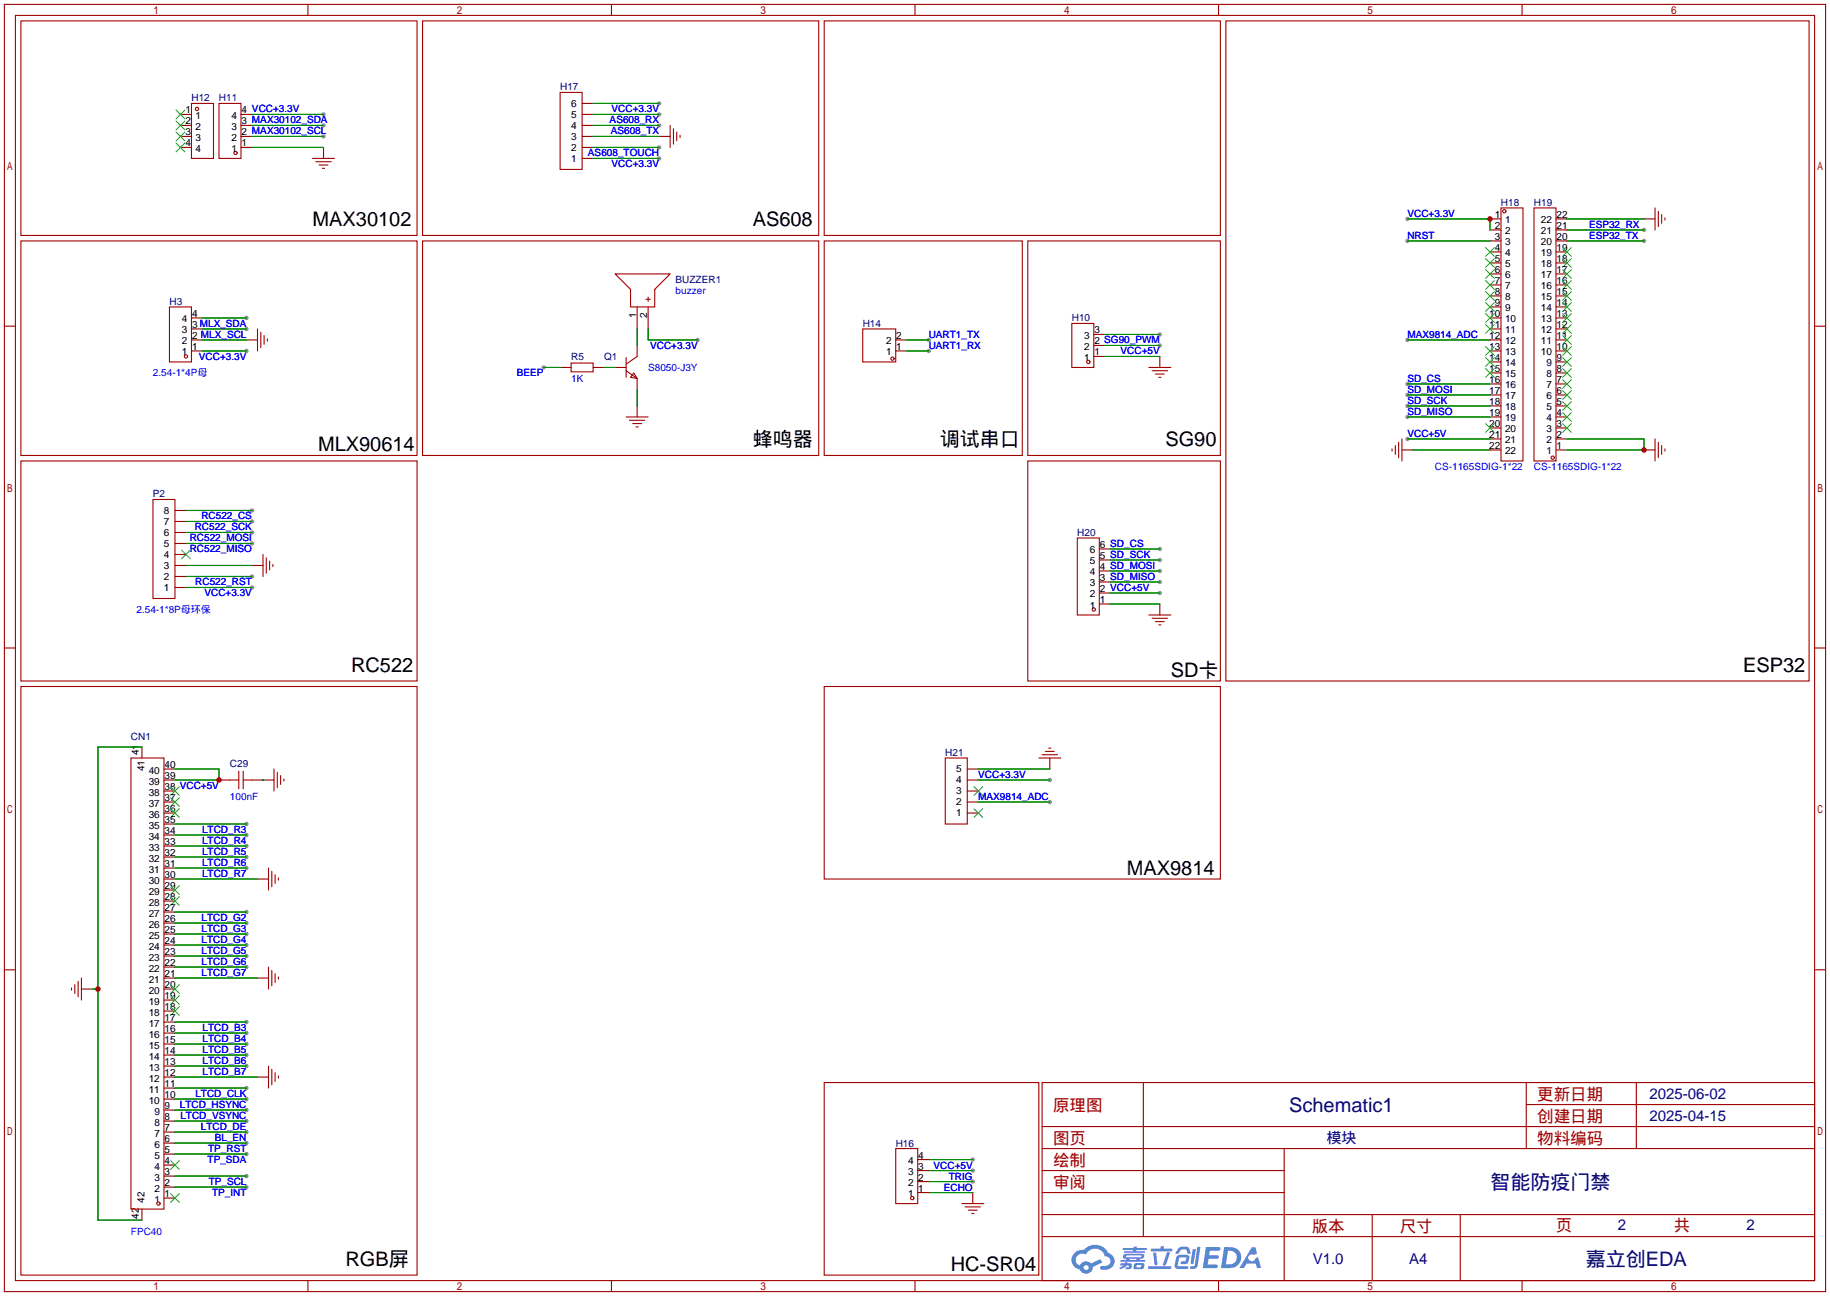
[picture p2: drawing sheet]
<svg xmlns="http://www.w3.org/2000/svg" width="422mm" height="299mm" viewBox="0 0 422 299" stroke-linecap="round" stroke-linejoin="round" font-family="sans-serif">
<g fill="#999">
<circle cx="379.5" cy="55.6" r=".51"/>
<circle cx="379.5" cy="53.1" r=".51"/>
<circle cx="161" cy="78.5" r=".51"/>
<circle cx="125.5" cy="84.8" r=".51"/>
<circle cx="74.7" cy="26.4" r=".51"/>
<circle cx="56.9" cy="81" r=".51"/>
<circle cx="56.9" cy="75.9" r=".51"/>
<circle cx="56.9" cy="73.4" r=".51"/>
<circle cx="214.4" cy="78.5" r=".51"/>
<circle cx="214.4" cy="81" r=".51"/>
<circle cx="267.7" cy="77.2" r=".51"/>
<circle cx="267.7" cy="79.8" r=".51"/>
<circle cx="152.1" cy="36.6" r=".51"/>
<circle cx="152.1" cy="34" r=".51"/>
<circle cx="152.1" cy="29" r=".51"/>
<circle cx="152.1" cy="26.4" r=".51"/>
<circle cx="152.1" cy="23.9" r=".51"/>
<circle cx="324.9" cy="78.5" r=".51"/>
<circle cx="56.9" cy="192.8" r=".51"/>
<circle cx="56.9" cy="195.3" r=".51"/>
<circle cx="56.9" cy="190.2" r=".51"/>
<circle cx="56.9" cy="197.9" r=".51"/>
<circle cx="56.9" cy="200.4" r=".51"/>
<circle cx="56.9" cy="210.6" r=".51"/>
<circle cx="56.9" cy="213.1" r=".51"/>
<circle cx="56.9" cy="215.6" r=".51"/>
<circle cx="56.9" cy="218.2" r=".51"/>
<circle cx="56.9" cy="220.7" r=".51"/>
<circle cx="56.9" cy="223.3" r=".51"/>
<circle cx="56.9" cy="236" r=".51"/>
<circle cx="56.9" cy="238.5" r=".51"/>
<circle cx="56.9" cy="241" r=".51"/>
<circle cx="56.9" cy="243.6" r=".51"/>
<circle cx="56.9" cy="246.1" r=".51"/>
<circle cx="56.9" cy="251.2" r=".51"/>
<circle cx="56.9" cy="253.7" r=".51"/>
<circle cx="56.9" cy="256.3" r=".51"/>
<circle cx="56.9" cy="258.8" r=".51"/>
<circle cx="56.9" cy="261.4" r=".51"/>
<circle cx="56.9" cy="263.9" r=".51"/>
<circle cx="56.9" cy="266.4" r=".51"/>
<circle cx="56.9" cy="271.5" r=".51"/>
<circle cx="56.9" cy="274.1" r=".51"/>
<circle cx="324.9" cy="101.3" r=".51"/>
<circle cx="324.9" cy="55.6" r=".51"/>
<circle cx="324.9" cy="50.5" r=".51"/>
<circle cx="224.5" cy="267.7" r=".51"/>
<circle cx="224.5" cy="270.3" r=".51"/>
<circle cx="224.5" cy="272.8" r=".51"/>
<circle cx="267.7" cy="134.4" r=".51"/>
<circle cx="267.7" cy="131.8" r=".51"/>
<circle cx="267.7" cy="129.3" r=".51"/>
<circle cx="267.7" cy="126.7" r=".51"/>
<circle cx="324.9" cy="91.2" r=".51"/>
<circle cx="324.9" cy="88.6" r=".51"/>
<circle cx="324.9" cy="93.7" r=".51"/>
<circle cx="324.9" cy="96.3" r=".51"/>
<circle cx="58.2" cy="133.1" r=".51"/>
<circle cx="58.2" cy="117.9" r=".51"/>
<circle cx="58.2" cy="120.4" r=".51"/>
<circle cx="58.2" cy="122.9" r=".51"/>
<circle cx="58.2" cy="125.5" r=".51"/>
<circle cx="58.2" cy="135.6" r=".51"/>
<circle cx="267.7" cy="136.9" r=".51"/>
<circle cx="242.3" cy="180.1" r=".51"/>
<circle cx="242.3" cy="185.2" r=".51"/>
<circle cx="74.7" cy="29" r=".51"/>
<circle cx="74.7" cy="31.5" r=".51"/>
</g>
<g fill="none" stroke="#a10000" stroke-width=".25">
<path d="M1 1h420.4v297.2h-420.4zM3.6 3.6h415.2v292.1h-415.2zM71.1 1v2.6M141.1 1v2.6M211.2 1v2.6M281.3 1v2.6M351.3 1v2.6M1 75.3h2.6M418.8 75.3h2.6M1 149.6h2.6M418.8 149.6h2.6M1 223.9h2.6"/>
<path d="M418.8 223.9h2.6M240.5 249.9h178.3v45.8h-178.3zM263.9 249.9v35.6M352.3 249.9v15.3M352.3 255h66.5M377.7 249.9v15.3M240.5 270.3h55.9M240.5 265.2h178.3M240.5 275.3h55.9M240.5 260.1h178.3M296.4 265.2v30.5M71.1 295.7v2.5"/>
<path d="M141.1 295.7v2.5M211.2 295.7v2.5M240.5 285.5h178.3M240.5 280.4h178.3M281.3 295.7v2.5M316.7 280.4v15.3M337.1 280.4v15.3M351.3 295.7v2.5"/>
</g>
<g fill="#5487ff">
<path d="M278.4 287.9h2.6a.48 .48 0 0 1 .7 .4 .48 .48 0 0 1-.7 .5h-1.8l-.1 1h1.9a.43 .43 0 0 1 .4 .5 .43 .43 0 0 1-.5 .3h-1.9l-.2 1.3h1.6a.45 .45 0 0 1 .6 .2 .45 .45 0 0 1-.1 .6l-3.3 .1z"/>
<path d="M288.9 288h.9l.4 1.4-.8 .4a.84 .84 0 0 0-1.2 .2 .84 .84 0 0 0 .3 1.2 .84 .84 0 0 0 1.2-.4l.1-.3 .6-.3 .7 2.5h-1l-.3-1h-2l-.6 1h-1.1z"/>
<path d="M275.3 288.4h.7l-.5 3.2a.36 .36 0 0 1-.3 .3 .36 .36 0 0 1-.4-.4z"/>
<path d="M276.4 287.9h.7l-.6 4.3a1.13 1.13 0 0 1-1.8 .6l.2-.4 .7-.1 .2-.2z"/>
<path d="M272.1 288.2l.6-.4h1a.77 .77 0 0 1 .8 .6l.3 .9-.1 .2h-.6l-.2-.9-.3-.1h-.9l-.7 1-.7-.1z"/>
<path d="M271.6 290l.6-.3h1.7a.81 .81 0 0 1 .6 .5 .81 .81 0 0 1-.1 .9 .81 .81 0 0 1-.9 .8h-.7a.32 .32 0 0 1-.3-.4 .32 .32 0 0 1 .4-.3h.7l.2-.9-1.6 .1-.4 1.9h2.2a.32 .32 0 0 1 .3 .4 .32 .32 0 0 1-.4 .3l-2.2-.1-.5-.3-.1-.5z"/>
<path d="M265.1 292.3h5a.33 .33 0 0 1 .3 .4 .33 .33 0 0 1-.4 .3h-4.8l-.2-.2z"/>
<path d="M269.3 289.1h.8l-.7 2a.98 .98 0 0 1-.7 1.1l-.3-.3z"/>
<path d="M266.2 289.2h.7l.3 2.6a.34 .34 0 0 1-.3 .3 .34 .34 0 0 1-.4-.2z"/>
<path d="M265.7 288.3h2.1l.3-.6h.5l-.1 .6h1.8a.32 .32 0 0 1 .4 .3 .32 .32 0 0 1-.4 .3h-4.5l-.2-.1z"/>
<path d="M258.7 291.7h.9l.1-.2h.6v.2h.8l.2 .2-.2 .9-1.3 .2v-.4h.7l.1-.4a.68 .68 0 0 0-1 .4l-1.1 .4-.2-.4 1-.4h-.7z"/>
<path d="M259.2 288.1h2.4l.1-.3h.7v.3h2.1l.3 .3-.3 .2h-2.2v.3h1.8l.2 .2-.2 .2h-4.6v-.4h2v-.3h-2.2l-.2-.1z"/>
<path d="M282.6 287.9l-.8 4.9h1.7a2.5 2.5 0 0 0 3-2.5 2.5 2.5 0 0 0-3.1-2.4zM283.4 288.8a1.65 1.65 0 0 1 2.1 1.6 1.65 1.65 0 0 1-2.2 1.5h-.3z"/>
<path d="M259.4 289.7l-.2 .7 .7 .2 .1 .3h-1.3l.1 .4h5.3l.3-.2-.2-.2h-1.2l.2-.3a.7 .7 0 0 0 .8-.2 .7 .7 0 0 0 0-.9h-4.2zM260 289.9l3.4 .1-.2 .2h-3.2zM260.7 290.6h1.7l-.2 .3h-1.4z"/>
<path d="M261.8 291.8a1.05 1.05 0 0 0 0 1.2 2.91 2.91 0 0 0 2.2-.2 .98 .98 0 0 0 0-1.2h-1.7zM262.4 292.1l.9-.1 .1 .4-.3 .2h-.8z"/>
<path d="M248.1 289.2a2.23 2.23 0 0 0-.7 2.3 2.23 2.23 0 0 0 1.8 1.6 1.58 1.58 0 0 0 1.8 .9 1.58 1.58 0 0 0 1.3-1.5l2.2-1-.5-.8-2.1 1a1.65 1.65 0 0 0-2.7 .5 1.47 1.47 0 0 1-.7-2.1 1.47 1.47 0 0 1 2.2-.4 2.3 2.3 0 0 1 2.3-1.4 2.3 2.3 0 0 1 2 1.8 1.12 1.12 0 0 1 1.3 1 1.12 1.12 0 0 1-1.1 1.2h-.7a.45 .45 0 0 0-.6 .3 .45 .45 0 0 0 .4 .6 2.21 2.21 0 0 0 2.3-.6 2.21 2.21 0 0 0 .5-2.3 2.13 2.13 0 0 0-1.3-1 3.3 3.3 0 0 0-5.6-.7l-1.1 .1zM250.1 292.7a.6 .6 0 0 1 1.2 0 .6 .6 0 0 1-1.2 0z"/>
</g>
<g fill="none" stroke="#870000" stroke-width=".25">
<path d="M41.7 34h2.5M41.7 31.5h2.5M41.7 29h2.5M41.7 26.4h2.5M55.6 34h2.6M55.6 31.5h2.6M55.6 29h2.6M55.6 26.4h2.6M74.7 34v2.6M134.4 34h2.5M134.4 31.5h2.5M134.4 29h2.5"/>
<path d="M134.4 26.4h2.5M134.4 36.6h2.5M134.4 23.9h2.5M152.1 31.5h2.6M343.9 58.2h2.6M343.9 55.6h2.6M343.9 53.1h2.6M343.9 50.5h2.6M359.2 58.2h2.5M359.2 55.6h2.5M359.2 53.1h2.5M359.2 50.5h2.5"/>
<path d="M379.5 50.5h2.5M44.2 78.5h2.5M44.2 75.9h2.5M44.2 73.4h2.5M56.9 78.5h2.5M147.1 70.9v5M147.1 79.8v2.5M149.6 70.9v5M206.8 78.5h2.5M252.5 79.8h2.5M252.5 77.2h2.5M343.9 78.5h2.6"/>
<path d="M343.9 75.9h2.6M343.9 73.4h2.6M343.9 70.9h2.6M343.9 68.3h2.6M343.9 65.8h2.6M343.9 63.2h2.6M343.9 60.7h2.6M359.2 78.5h2.5M359.2 75.9h2.5M359.2 73.4h2.5M359.2 70.9h2.5M359.2 68.3h2.5"/>
<path d="M359.2 65.8h2.5M359.2 63.2h2.5M359.2 60.7h2.5M44.2 81h2.5M129.3 84.8h2.5M136.9 84.8h2.5M142 84.8h2.5M147.1 87.4v2.5M147.1 93.7v2.6M206.8 81h2.5M252.5 82.3h2.5M267.7 82.3v2.5"/>
<path d="M343.9 81h2.6M343.9 98.8h2.6M343.9 96.3h2.6M343.9 93.7h2.6M343.9 91.2h2.6M343.9 88.6h2.6M343.9 86.1h2.6M343.9 83.6h2.6M359.2 81h2.5M359.2 98.8h2.5M359.2 96.3h2.5M359.2 93.7h2.5"/>
<path d="M359.2 91.2h2.5M359.2 88.6h2.5M359.2 86.1h2.5M359.2 83.6h2.5M40.4 117.9h2.5M323.6 103.9h2.5M343.9 103.9h2.6M343.9 101.3h2.6M359.2 103.9h2.5M359.2 101.3h2.5M379.5 103.9h2.5M40.4 130.6h2.5"/>
<path d="M40.4 135.6h2.5M40.4 133.1h2.5M40.4 128h2.5M40.4 125.5h2.5M40.4 122.9h2.5M40.4 120.4h2.5M58.2 130.6h2.5M253.7 139.4h2.6M253.7 136.9h2.6M253.7 134.4h2.6M253.7 131.8h2.6M253.7 129.3h2.6"/>
<path d="M253.7 126.7h2.6M267.7 139.4v2.6M32.8 172.5v2.5M37.8 177.5h2.6M223.3 177.5h2.5M242.3 175v2.5M37.8 180.1h2.6M37.8 182.6h2.6M37.8 185.2h2.6M37.8 187.7h2.6M37.8 190.2h2.6M37.8 192.8h2.6"/>
<path d="M37.8 195.3h2.6M37.8 197.9h2.6M50.5 180.1h2.6M58.2 180.1h5M223.3 180.1h2.5M223.3 182.6h2.5M223.3 185.2h2.5M223.3 187.7h2.5M37.8 200.4h2.6M37.8 202.9h2.6M37.8 205.5h2.6M37.8 208h2.6"/>
<path d="M37.8 210.6h2.6M37.8 213.1h2.6M37.8 215.6h2.6M37.8 218.2h2.6M59.4 202.9h2.6M18.8 228.3h2.5M37.8 220.7h2.6M37.8 223.3h2.6M37.8 225.8h2.6M37.8 228.3h2.6M37.8 230.9h2.6M37.8 233.4h2.6"/>
<path d="M37.8 236h2.6M37.8 238.5h2.6M59.4 225.8h2.6M37.8 241h2.6M37.8 243.6h2.6M37.8 246.1h2.6M37.8 248.7h2.6M37.8 251.2h2.6M37.8 253.7h2.6M37.8 256.3h2.6M37.8 258.8h2.6M59.4 248.7h2.6"/>
<path d="M32.8 279.1v2.6M37.8 261.4h2.6M37.8 263.9h2.6M37.8 266.4h2.6M37.8 269h2.6M37.8 271.5h2.6M37.8 274.1h2.6M37.8 276.6h2.6M211.8 275.3h2.6M211.8 272.8h2.6M211.8 270.3h2.6M211.8 267.7h2.6"/>
<path d="M224.5 275.3v2.6"/>
</g>
<g fill="none" stroke="#a10000" stroke-width=".25">
<path d="M4.8 4.8h91.5v49.6h-91.5zM97.5 4.8h91.5v49.6h-91.5zM190.2 4.8h91.5v49.6h-91.5zM283 4.8h134.6v152.4h-134.6zM44.2 23.9h5.1v12.7h-5.1zM50.5 23.9h5.1v12.7h-5.1zM72.1 36.6h5.1M72.9 37.3h3.6M73.7 38.1h2M74.4 38.9h.5M129.3 21.3h5.1v17.8h-5.1zM154.7 29v5"/>
<path d="M155.4 29.7v3.6M156.2 30.5v2M157 31.2v.6M4.8 55.6h91.5v49.6h-91.5zM97.5 55.6h91.5v49.6h-91.5zM190.2 55.6h45.8v49.6h-45.8zM237.2 55.6h44.5v49.6h-44.5zM346.5 48h5v58.4h-5zM354.1 48h5.1v58.4h-5.1zM382 48v5.1M382.8 48.8v3.5M383.5 49.5v2.1"/>
<path d="M384.3 50.3v.5M39.1 70.9h5.1v12.7h-5.1zM59.4 75.9v5.1M60.2 76.7v3.6M61 77.5v2M61.7 78.2v.5M142 63.2h12.7l-3.6 3.6v4.1h-5.6v-4.1zM149.1 69.1h1M149.6 68.6v1M199.1 75.9h7.7v7.7h-7.7zM247.4 74.7h5.1v10.1h-5.1zM131.8 83.8h5.1v2.1h-5.1z"/>
<path d="M144.5 82.6v4.5M144.5 85.6l2.6 1.8M144.5 96.3h5.1M145.3 97h3.5M146 97.8h2.1M146.3 86.1l.8 1.3-1.6-.3zM146.8 98.6h.5M147.1 82.3l-2.6 1.8M265.2 84.8h5.1M265.9 85.6h3.6M266.7 86.4h2M267.5 87.1h.5"/>
<path d="M4.8 106.4h91.5v50.8h-91.5zM35.3 115.3h5.1v22.9h-5.1zM237.2 106.4h44.5v50.8h-44.5zM321.3 103.6v.5M322.1 102.9v2M322.8 102.1v3.6M323.6 101.3v5.1M382 101.3v5.1M382.8 102.1v3.6M383.5 102.9v2M384.3 103.6v.5M60.7 128v5.1"/>
<path d="M61.5 128.8v3.5M62.2 129.5v2.1M63 130.3v.5M248.7 124.2h5v17.8h-5zM4.8 158.5h91.5v135.9h-91.5zM190.2 158.5h91.5v44.4h-91.5zM265.2 142h5.1M265.9 142.7h3.6M266.7 143.5h2M267.5 144.3h.5M30.2 175h7.6v104.1h-7.6zM55.1 178.1v4"/>
<path d="M56.1 178.1v4M63.2 177.5v5.1M64 178.3v3.6M64.8 179.1v2M65.5 179.8v.5M218.2 175h5.1v15.2h-5.1zM239.8 175h5.1M240.5 174.2h3.6M241.3 173.5h2M242.1 172.7h.5M53.1 180.1h2M56.1 180.1h2.1"/>
<path d="M62 200.4v5.1M62.7 201.2v3.5M63.5 201.9v2.1M64.3 202.7v.5M16.5 228.1v.5M17.3 227.3v2.1M18 226.6v3.5M18.8 225.8v5.1M62 223.3v5M62.7 224v3.6M63.5 224.8v2M64.3 225.6v.5"/>
<path d="M62 246.1v5.1M62.7 246.9v3.5M63.5 247.6v2.1M64.3 248.4v.5M190.2 249.9h49.6v44.5h-49.6zM206.8 265.2h5v12.7h-5zM222 277.9h5.1M222.8 278.6h3.5M223.5 279.4h2.1M224.3 280.2h.5"/>
<circle cx="45.5" cy="25.1" r=".38"/>
<circle cx="54.4" cy="35.3" r=".38"/>
<circle cx="347.2" cy="48.8" r=".38"/>
<circle cx="42.9" cy="82.3" r=".38"/>
<circle cx="206" cy="82.8" r=".38"/>
<circle cx="251.2" cy="83.6" r=".38"/>
<circle cx="358.4" cy="105.7" r=".38"/>
<circle cx="252.5" cy="140.7" r=".38"/>
<circle cx="36.6" cy="277.9" r=".38"/>
<circle cx="210.6" cy="276.6" r=".38"/>
</g>
<g fill="none" stroke="#008700" stroke-width=".25">
<path d="M58.2 34h16.5M58.2 26.4h16.5M58.2 31.5h16.5M58.2 29h16.5M136.9 34h15.2M136.9 26.4h15.2M136.9 36.6h15.2M136.9 31.5h15.2M136.9 29h15.2M136.9 23.9h15.2M324.9 55.6h19M324.9 50.5h19v2.6"/>
<path d="M361.7 55.6h17.8M361.7 53.1h17.8M361.7 50.5h17.8M46.7 78.5h10.2M46.7 75.9h10.2M46.7 73.4h10.2M147.1 75.9v3.9M149.6 75.9v2.6h11.4M209.3 78.5h5.1M255 77.2h12.7M255 79.8h12.7M324.9 78.5h19"/>
<path d="M46.7 81h10.2M125.5 84.8h3.8M139.4 84.8h2.6M147.1 89.9v3.8M209.3 81h5.1M255 82.3h12.7M324.9 91.2h19M324.9 88.6h19M324.9 93.7h19M324.9 96.3h19M42.9 117.9h15.3M324.9 101.3h19"/>
<path d="M326.1 103.9h17.8M361.7 101.3h17.8v2.6h-17.8M42.9 133.1h15.3M42.9 120.4h15.3M42.9 122.9h15.3M42.9 125.5h15.3M42.9 130.6h15.3M42.9 135.6h15.3M256.3 139.4h11.4M256.3 134.4h11.4M256.3 131.8h11.4M256.3 129.3h11.4"/>
<path d="M256.3 126.7h11.4M256.3 136.9h11.4M32.8 172.5h-10.2v109.2h10.2M40.4 177.5h10.1v2.6h-10.1M225.8 177.5h16.5M40.4 192.8h16.5M40.4 195.3h16.5M40.4 190.2h16.5M40.4 197.9h16.5M60.7 180.1h.1M225.8 180.1h16.5M225.8 185.2h16.5"/>
<path d="M40.4 200.4h16.5M40.4 202.9h19M40.4 210.6h16.5M40.4 213.1h16.5M40.4 215.6h16.5M40.4 218.2h16.5M21.3 228.3h1.3M40.4 220.7h16.5M40.4 223.3h16.5M40.4 225.8h19M40.4 236h16.5M40.4 238.5h16.5"/>
<path d="M40.4 241h16.5M40.4 243.6h16.5M40.4 246.1h16.5M40.4 248.7h19M40.4 251.2h16.5M40.4 253.7h16.5M40.4 256.3h16.5M40.4 258.8h16.5M40.4 261.4h16.5M40.4 263.9h16.5M40.4 266.4h16.5M40.4 271.5h16.5"/>
<path d="M40.4 274.1h16.5M214.4 267.7h10.1M214.4 270.3h10.1M214.4 272.8h10.1M214.4 275.3h10.1"/>
</g>
<g fill="none" stroke="#3c3" stroke-width=".25">
<path d="M40.6 25.4l2.1 2M40.6 27.9l2.1 2.1M40.6 30.5l2.1 2M40.6 33l2.1 2.1M42.7 25.4l-2.1 2M42.7 27.9l-2.1 2.1M42.7 30.5l-2.1 2M42.7 33l-2.1 2.1M342.9 59.7l2 2M342.9 57.2l2 2M344.9 59.7l-2 2M344.9 57.2l-2 2"/>
<path d="M360.7 57.2l2 2M360.7 59.7l2 2M362.7 57.2l-2 2M362.7 59.7l-2 2M342.9 74.9l2 2.1M342.9 72.4l2 2M342.9 69.9l2 2M342.9 67.3l2 2M342.9 64.8l2 2M342.9 62.2l2 2.1M344.9 74.9l-2 2.1M344.9 72.4l-2 2"/>
<path d="M344.9 69.9l-2 2M344.9 67.3l-2 2M344.9 64.8l-2 2M344.9 62.2l-2 2.1M360.7 77.5l2 2M360.7 62.2l2 2.1M360.7 64.8l2 2M360.7 67.3l2 2M360.7 69.9l2 2M360.7 72.4l2 2M360.7 74.9l2 2.1M362.7 67.3l-2 2"/>
<path d="M362.7 64.8l-2 2M362.7 62.2l-2 2.1M362.7 69.9l-2 2M362.7 72.4l-2 2M362.7 74.9l-2 2.1M362.7 77.5l-2 2M342.9 97.8l2 2M342.9 85.1l2 2M342.9 82.6l2 2M342.9 80l2 2M344.9 97.8l-2 2M344.9 85.1l-2 2"/>
<path d="M344.9 82.6l-2 2M344.9 80l-2 2M360.7 97.8l2 2M360.7 92.7l2 2M360.7 82.6l2 2M360.7 80l2 2M360.7 85.1l2 2M360.7 87.6l2 2.1M360.7 90.2l2 2M360.7 95.2l2 2.1M362.7 80l-2 2M362.7 82.6l-2 2"/>
<path d="M362.7 85.1l-2 2M362.7 87.6l-2 2.1M362.7 90.2l-2 2M362.7 92.7l-2 2M362.7 95.2l-2 2.1M362.7 97.8l-2 2M41.9 127l2 2M43.9 127l-2 2M39.4 181.6l2 2M39.4 184.1l2 2.1M39.4 186.7l2 2M41.4 181.6l-2 2"/>
<path d="M41.4 184.1l-2 2.1M41.4 186.7l-2 2M224.8 186.7l2 2M224.8 181.6l2 2M226.8 186.7l-2 2M226.8 181.6l-2 2M39.4 204.5l2 2M39.4 207l2 2M41.4 204.5l-2 2M41.4 207l-2 2M39.4 227.3l2 2.1M39.4 229.9l2 2"/>
<path d="M39.4 232.4l2 2M41.4 227.3l-2 2.1M41.4 229.9l-2 2M41.4 232.4l-2 2M39.4 268l2 2M39.4 275.6l2 2M41.4 268l-2 2M41.4 275.6l-2 2"/>
</g>
<g fill="#c00">
<circle cx="50.5" cy="180.1" r=".63"/>
<circle cx="22.6" cy="228.3" r=".63"/>
<circle cx="379.5" cy="103.9" r=".63"/>
<circle cx="343.9" cy="50.5" r=".63"/>
</g>
<g font-size="4.6">
<text x="72.1" y="52.2">MAX30102</text>
<text x="173.7" y="52.2">AS608</text>
<text x="73.4" y="104.2">MLX90614</text>
<text x="173.7" y="103">蜂鸣器</text>
<text x="216.9" y="103">调试串口</text>
<text x="269" y="103">SG90</text>
<text x="81" y="155">RC522</text>
<text x="402.3" y="155">ESP32</text>
<text x="270.3" y="156.3">SD卡</text>
<text x="260.1" y="202">MAX9814</text>
<text x="79.8" y="292.2">RGB屏</text>
<text x="219.5" y="293.5">HC-SR04</text>
</g>
<g font-size="4.6" fill="#000080">
<text x="297.6" y="256.6">Schematic1</text>
<text x="344" y="274.4">智能防疫门禁</text>
<text x="366" y="292.2">嘉立创EDA</text>
</g>
<g font-size="3.8" fill="#a00000">
<text x="243.1" y="256.5">原理图</text>
<text x="354.8" y="254">更新日期</text>
<text x="354.8" y="259.1">创建日期</text>
<text x="243.1" y="269.2">绘制</text>
<text x="243.1" y="264.2">图页</text>
<text x="354.8" y="264.2">物料编码</text>
<text x="243.1" y="274.3">审阅</text>
<text x="302.8" y="284.5">版本</text>
<text x="323.1" y="284.5">尺寸</text>
<text x="359.2" y="284.2">页</text>
<text x="386.3" y="284.2">共</text>
</g>
<g font-size="3.5" fill="#000080">
<text x="380.7" y="253.7">2025-06-02</text>
<text x="306.2" y="263.8">模块</text>
<text x="380.7" y="258.8">2025-04-15</text>
<text x="373.4" y="283.9">2</text>
<text x="403.2" y="283.9">2</text>
<text x="303" y="291.8">V1.0</text>
<text x="325.3" y="291.8">A4</text>
</g>
<g font-size="2.3" fill="#000080">
<text x="44.2" y="23.4">H12</text>
<text x="50.5" y="23.4">H11</text>
<text x="129.3" y="20.9">H17</text>
<text x="346.5" y="47.5">H18</text>
<text x="354.1" y="47.5">H19</text>
<text x="156" y="65.3">BUZZER1</text>
<text x="39.1" y="70.4">H3</text>
<text x="199.1" y="75.5">H14</text>
<text x="247.4" y="74.2">H10</text>
<text x="131.8" y="83.1">R5</text>
<text x="139.4" y="83.1">Q1</text>
<text x="35.3" y="114.9">P2</text>
<text x="248.7" y="123.7">H20</text>
<text x="30.2" y="170.7">CN1</text>
<text x="53.1" y="177.1">C29</text>
<text x="218.2" y="174.5">H21</text>
<text x="206.8" y="264.7">H16</text>
</g>
<g font-size="2.3">
<text x="42.8" y="26.2">1</text>
<text x="42.8" y="28.7">2</text>
<text x="45.1" y="27.5">1</text>
<text x="45.1" y="30">2</text>
<text x="53.4" y="30">3</text>
<text x="53.4" y="27.5">4</text>
<text x="55.8" y="28.7">3 MAX30102_SDA</text>
<text x="55.8" y="26.2">4 VCC+3.3V</text>
<text x="131.8" y="29.7">4</text>
<text x="131.8" y="27.2">5</text>
<text x="131.8" y="24.7">6</text>
<text x="42.8" y="31.3">3</text>
<text x="42.8" y="33.8">4</text>
<text x="45.1" y="32.5">3</text>
<text x="45.1" y="35.1">4</text>
<text x="53.4" y="35.1">1</text>
<text x="53.4" y="32.5">2</text>
<text x="55.8" y="33.8">1</text>
<text x="55.8" y="31.3">2 MAX30102_SCL</text>
<text x="131.8" y="34.8">2</text>
<text x="131.8" y="32.3">3</text>
<text x="131.8" y="37.4">1</text>
<text x="345" y="52.9">2</text>
<text x="345" y="50.3">1</text>
<text x="347.4" y="51.6">1</text>
<text x="355.6" y="51.6">22</text>
<text x="359.3" y="50.3">22</text>
<text x="359.3" y="52.9">21</text>
<text x="345" y="57.9">4</text>
<text x="345" y="55.4">3</text>
<text x="347.4" y="59.2">4</text>
<text x="347.4" y="56.7">3</text>
<text x="347.4" y="54.1">2</text>
<text x="355.6" y="54.1">21</text>
<text x="355.6" y="56.7">20</text>
<text x="355.6" y="59.2">19</text>
<text x="359.3" y="55.4">20</text>
<text x="359.3" y="57.9">19</text>
<text x="345" y="65.6">7</text>
<text x="345" y="63">6</text>
<text x="345" y="60.5">5</text>
<text x="347.4" y="64.3">6</text>
<text x="347.4" y="61.7">5</text>
<text x="355.6" y="61.7">18</text>
<text x="355.6" y="64.3">17</text>
<text x="359.3" y="60.5">18</text>
<text x="359.3" y="63">17</text>
<text x="359.3" y="65.6">16</text>
<text x="345" y="70.6">9</text>
<text x="345" y="68.1">8</text>
<text x="347.4" y="71.9">9</text>
<text x="347.4" y="69.4">8</text>
<text x="347.4" y="66.8">7</text>
<text x="355.6" y="66.8">16</text>
<text x="355.6" y="69.4">15</text>
<text x="355.6" y="71.9">14</text>
<text x="359.3" y="68.1">15</text>
<text x="359.3" y="70.6">14</text>
<text x="42" y="77">3</text>
<text x="42" y="74.4">4</text>
<text x="44.3" y="75.7">3 MLX_SDA</text>
<text x="44.3" y="73.2">4</text>
<text x="146.8" y="73.4" transform="rotate(-90 146.8 73.4)">1</text>
<text x="149.4" y="73.4" transform="rotate(-90 149.4 73.4)">2</text>
<text x="252.6" y="77">3</text>
<text x="343.8" y="75.7">11</text>
<text x="343.8" y="73.2">10</text>
<text x="347.4" y="77">11</text>
<text x="347.4" y="74.4">10</text>
<text x="355.6" y="74.4">13</text>
<text x="355.6" y="77">12</text>
<text x="359.3" y="73.2">13</text>
<text x="359.3" y="75.7">12</text>
<text x="42" y="82.1">1</text>
<text x="42" y="79.5">2</text>
<text x="44.3" y="80.8">1</text>
<text x="44.3" y="78.3">2 MLX_SCL</text>
<text x="204.5" y="82.1">1</text>
<text x="204.5" y="79.5">2</text>
<text x="206.9" y="80.8">1</text>
<text x="206.9" y="78.3">2</text>
<text x="250.3" y="83.3">1</text>
<text x="250.3" y="80.8">2</text>
<text x="250.3" y="78.3">3</text>
<text x="252.6" y="82.1">1</text>
<text x="252.6" y="79.5">2 SG90_PWM</text>
<text x="343.8" y="83.3">14</text>
<text x="343.8" y="80.8">13</text>
<text x="343.8" y="78.3">12</text>
<text x="347.4" y="82.1">13</text>
<text x="347.4" y="79.5">12</text>
<text x="355.6" y="79.5">11</text>
<text x="355.6" y="82.1">10</text>
<text x="359.3" y="78.3">11</text>
<text x="359.3" y="80.8">10</text>
<text x="359.3" y="83.3">9</text>
<text x="343.8" y="88.4">16</text>
<text x="343.8" y="85.9">15</text>
<text x="347.4" y="89.7">16</text>
<text x="347.4" y="87.1">15</text>
<text x="347.4" y="84.6">14</text>
<text x="356.9" y="84.6">9</text>
<text x="356.9" y="87.1">8</text>
<text x="356.9" y="89.7">7</text>
<text x="359.3" y="85.9">8</text>
<text x="359.3" y="88.4">7</text>
<text x="343.8" y="93.5">18</text>
<text x="343.8" y="91">17</text>
<text x="347.4" y="94.8">18</text>
<text x="347.4" y="92.2">17</text>
<text x="356.9" y="92.2">6</text>
<text x="356.9" y="94.8">5</text>
<text x="359.3" y="91">6</text>
<text x="359.3" y="93.5">5</text>
<text x="343.8" y="101.1">21</text>
<text x="343.8" y="98.6">20</text>
<text x="343.8" y="96">19</text>
<text x="347.4" y="99.8">20</text>
<text x="347.4" y="97.3">19</text>
<text x="356.9" y="97.3">4</text>
<text x="356.9" y="99.8">3</text>
<text x="359.3" y="96">4</text>
<text x="359.3" y="98.6">3</text>
<text x="359.3" y="101.1">2</text>
<text x="343.8" y="103.7">22</text>
<text x="347.4" y="104.9">22</text>
<text x="347.4" y="102.4">21</text>
<text x="356.9" y="102.4">2</text>
<text x="356.9" y="104.9">1</text>
<text x="359.3" y="103.7">1</text>
<text x="37.8" y="118.6">8</text>
<text x="37.8" y="123.7">6</text>
<text x="37.8" y="121.2">7</text>
<text x="37.8" y="131.3">3</text>
<text x="37.8" y="128.8">4</text>
<text x="37.8" y="126.3">5</text>
<text x="251.5" y="130.3">5</text>
<text x="251.5" y="127.8">6</text>
<text x="253.9" y="131.6">4 SD_MOSI</text>
<text x="253.9" y="129.1">5 SD_SCK</text>
<text x="253.9" y="126.5">6 SD_CS</text>
<text x="37.8" y="136.4">1</text>
<text x="37.8" y="133.9">2</text>
<text x="251.5" y="137.9">2</text>
<text x="251.5" y="135.4">3</text>
<text x="251.5" y="132.9">4</text>
<text x="253.9" y="136.7">2 VCC+5V</text>
<text x="253.9" y="134.1">3 SD_MISO</text>
<text x="251.5" y="140.5">1</text>
<text x="253.9" y="139.2">1</text>
<text x="32" y="174.4" transform="rotate(-90 32 174.4)">41</text>
<text x="33.3" y="178" transform="rotate(-90 33.3 178)">41</text>
<text x="34.3" y="178.6">40</text>
<text x="38" y="177.3">40</text>
<text x="38" y="179.9">39</text>
<text x="220.7" y="178.3">5</text>
<text x="34.3" y="181.1">39</text>
<text x="34.3" y="183.7">38</text>
<text x="38" y="182.4">38 VCC+5V</text>
<text x="38" y="184.9">37</text>
<text x="220.7" y="186">2</text>
<text x="220.7" y="183.4">3</text>
<text x="220.7" y="180.9">4</text>
<text x="34.3" y="186.2">37</text>
<text x="34.3" y="188.7">36</text>
<text x="34.3" y="191.3">35</text>
<text x="38" y="187.5">36</text>
<text x="38" y="190">35</text>
<text x="220.7" y="188.5">1</text>
<text x="34.3" y="193.8">34</text>
<text x="34.3" y="196.4">33</text>
<text x="38" y="192.6">34</text>
<text x="38" y="195.1">33</text>
<text x="38" y="197.6">32</text>
<text x="34.3" y="198.9">32</text>
<text x="34.3" y="201.4">31</text>
<text x="34.3" y="204">30</text>
<text x="38" y="200.2">31</text>
<text x="38" y="202.7">30</text>
<text x="34.3" y="206.5">29</text>
<text x="34.3" y="209.1">28</text>
<text x="38" y="205.3">29</text>
<text x="38" y="207.8">28</text>
<text x="34.3" y="211.6">27</text>
<text x="34.3" y="214.1">26</text>
<text x="38" y="210.3">27</text>
<text x="38" y="212.9">26</text>
<text x="38" y="215.4">25</text>
<text x="34.3" y="216.7">25</text>
<text x="34.3" y="219.2">24</text>
<text x="34.3" y="221.8">23</text>
<text x="38" y="218">24</text>
<text x="38" y="220.5">23</text>
<text x="34.3" y="224.3">22</text>
<text x="34.3" y="226.8">21</text>
<text x="38" y="223">22</text>
<text x="38" y="225.6">21</text>
<text x="34.3" y="229.4">20</text>
<text x="34.3" y="231.9">19</text>
<text x="38" y="228.1">20</text>
<text x="38" y="230.7">19</text>
<text x="38" y="233.2">18</text>
<text x="34.3" y="234.5">18</text>
<text x="34.3" y="237">17</text>
<text x="34.3" y="239.5">16</text>
<text x="38" y="235.7">17</text>
<text x="38" y="238.3">16</text>
<text x="34.3" y="242.1">15</text>
<text x="34.3" y="244.6">14</text>
<text x="38" y="240.8">15</text>
<text x="38" y="243.4">14</text>
<text x="38" y="245.9">13</text>
<text x="34.3" y="247.2">13</text>
<text x="34.3" y="249.7">12</text>
<text x="38" y="248.4">12</text>
<text x="38" y="251">11</text>
<text x="34.3" y="252.2">11</text>
<text x="34.3" y="254.8">10</text>
<text x="35.6" y="257.3">9</text>
<text x="38" y="253.5">10</text>
<text x="38" y="256.1">9</text>
<text x="35.6" y="259.9">8</text>
<text x="35.6" y="262.4">7</text>
<text x="38" y="258.6">8</text>
<text x="38" y="261.1">7</text>
<text x="38" y="263.7">6</text>
<text x="35.6" y="264.9">6</text>
<text x="35.6" y="267.5">5</text>
<text x="38" y="266.2">5</text>
<text x="38" y="268.8">4</text>
<text x="209.6" y="268.8">4</text>
<text x="212" y="267.5">4</text>
<text x="35.6" y="270">4</text>
<text x="35.6" y="272.6">3</text>
<text x="35.6" y="275.1">2</text>
<text x="38" y="271.3">3</text>
<text x="38" y="273.8">2</text>
<text x="209.6" y="273.8">2</text>
<text x="209.6" y="271.3">3</text>
<text x="212" y="275.1">1</text>
<text x="212" y="272.6">2</text>
<text x="212" y="270">3</text>
<text x="32" y="281.4" transform="rotate(-90 32 281.4)">42</text>
<text x="33.3" y="277.7" transform="rotate(-90 33.3 277.7)">42</text>
<text x="35.6" y="277.6">1</text>
<text x="38" y="276.4">1</text>
<text x="209.6" y="276.4">1</text>
</g>
<g font-size="2.3" fill="#00f">
<text x="140.7" y="28.5">AS608_RX</text>
<text x="141.2" y="26">VCC+3.3V</text>
<text x="141" y="31">AS608_TX</text>
<text x="135.7" y="36.1">AS608_TOUCH</text>
<text x="141.2" y="38.7">VCC+3.3V</text>
<text x="324.9" y="50.1">VCC+3.3V</text>
<text x="366.8" y="52.6">ESP32_RX</text>
<text x="324.9" y="55.2">NRST</text>
<text x="366.8" y="55.2">ESP32_TX</text>
<text x="156" y="67.9">buzzer</text>
<text x="45.9" y="83.1">VCC+3.3V</text>
<text x="150.1" y="80.6">VCC+3.3V</text>
<text x="214.4" y="78">UART1_TX</text>
<text x="214.4" y="80.6">UART1_RX</text>
<text x="258.7" y="81.8">VCC+5V</text>
<text x="324.9" y="78">MAX9814_ADC</text>
<text x="35.3" y="86.9">2.54-1*4P母</text>
<text x="119.3" y="86.9">BEEP</text>
<text x="131.8" y="88.2">1K</text>
<text x="149.6" y="85.6">S8050-J3Y</text>
<text x="324.9" y="88.2">SD_CS</text>
<text x="324.9" y="90.7">SD_MOSI</text>
<text x="324.9" y="93.3">SD_SCK</text>
<text x="324.9" y="95.8">SD_MISO</text>
<text x="324.9" y="100.9">VCC+5V</text>
<text x="331.2" y="108.5">CS-1165SDIG-1*22</text>
<text x="354.1" y="108.5">CS-1165SDIG-1*22</text>
<text x="46.5" y="119.9">RC522_CS</text>
<text x="43.8" y="125">RC522_MOSI</text>
<text x="44.9" y="122.5">RC522_SCK</text>
<text x="43.8" y="127.6">RC522_MISO</text>
<text x="45.1" y="135.2">RC522_RST</text>
<text x="47.2" y="137.7">VCC+3.3V</text>
<text x="31.5" y="141.5">2.54-1*8P母环保</text>
<text x="225.8" y="179.6">VCC+3.3V</text>
<text x="53.1" y="184.7">100nF</text>
<text x="225.8" y="184.7">MAX9814_ADC</text>
<text x="46.6" y="194.9">LTCD_R4</text>
<text x="46.6" y="197.4">LTCD_R5</text>
<text x="46.6" y="192.3">LTCD_R3</text>
<text x="46.6" y="199.9">LTCD_R6</text>
<text x="46.6" y="202.5">LTCD_R7</text>
<text x="46.5" y="212.6">LTCD_G2</text>
<text x="46.5" y="215.2">LTCD_G3</text>
<text x="46.5" y="217.7">LTCD_G4</text>
<text x="46.5" y="220.3">LTCD_G5</text>
<text x="46.5" y="222.8">LTCD_G6</text>
<text x="46.5" y="225.3">LTCD_G7</text>
<text x="46.8" y="238">LTCD_B3</text>
<text x="46.8" y="240.6">LTCD_B4</text>
<text x="46.8" y="243.1">LTCD_B5</text>
<text x="46.8" y="245.7">LTCD_B6</text>
<text x="46.8" y="248.2">LTCD_B7</text>
<text x="41.5" y="255.8">LTCD_HSYNC</text>
<text x="45.1" y="253.3">LTCD_CLK</text>
<text x="41.6" y="258.4">LTCD_VSYNC</text>
<text x="46.4" y="260.9">LTCD_DE</text>
<text x="49.6" y="263.4">BL_EN</text>
<text x="47.9" y="268.5">TP_SDA</text>
<text x="48" y="266">TP_RST</text>
<text x="215.5" y="269.8">VCC+5V</text>
<text x="48.2" y="273.6">TP_SCL</text>
<text x="217.9" y="274.9">ECHO</text>
<text x="219" y="272.3">TRIG</text>
<text x="48.9" y="276.1">TP_INT</text>
<text x="30.2" y="285">FPC40</text>
</g>
</svg>
